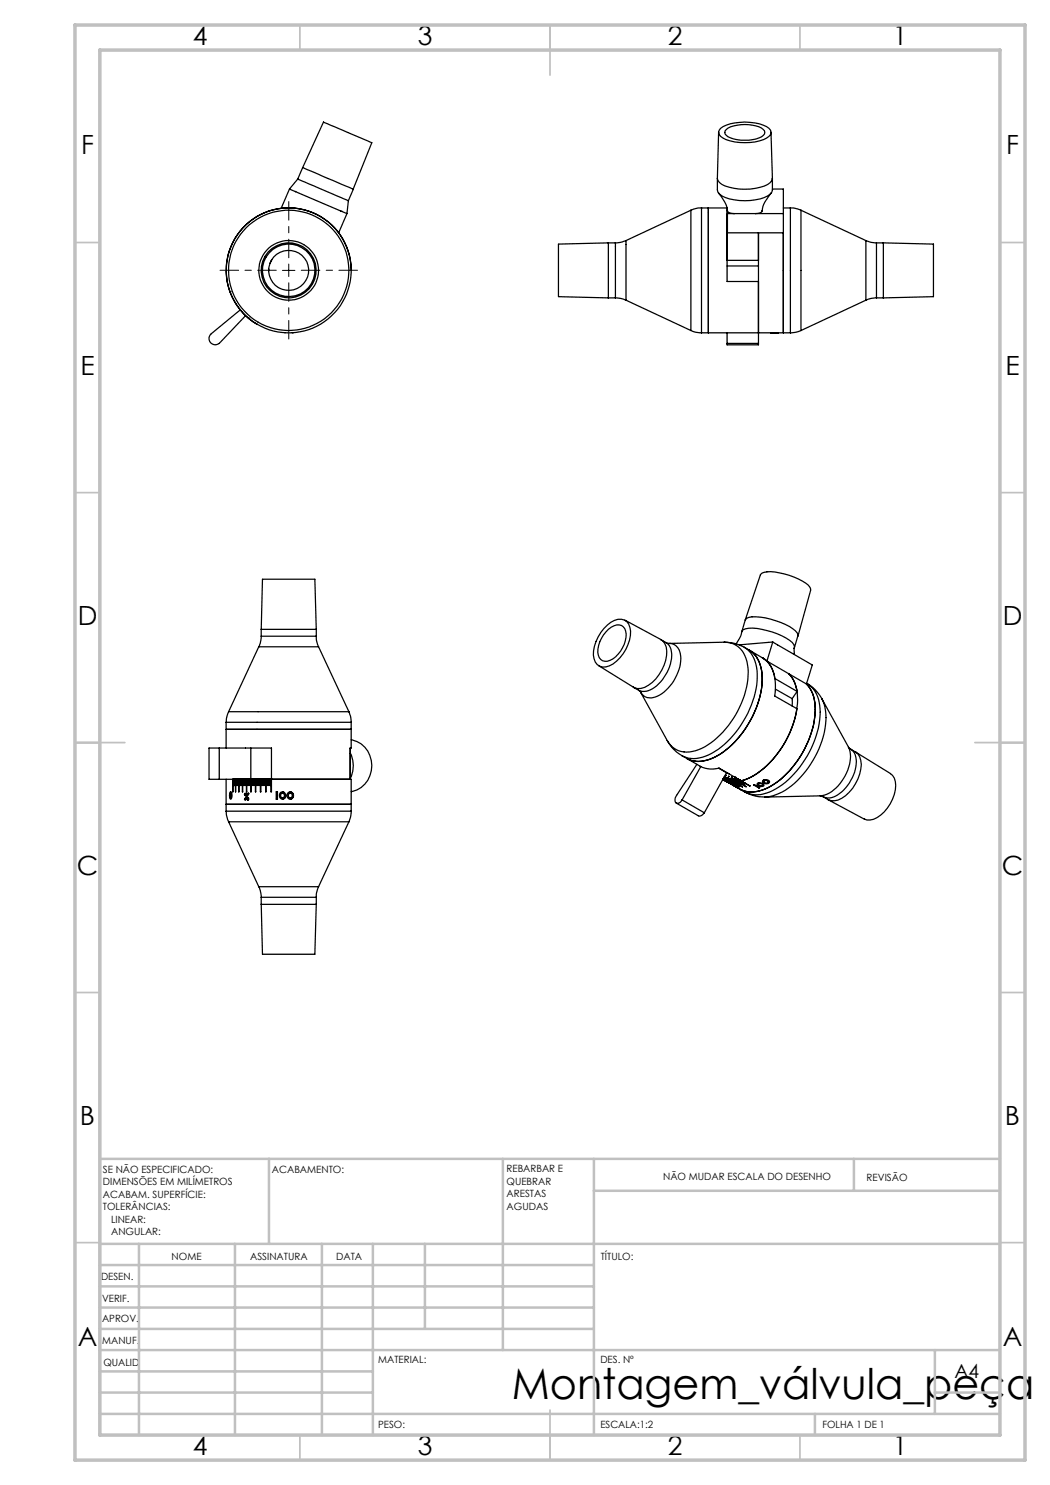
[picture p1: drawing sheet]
<svg xmlns="http://www.w3.org/2000/svg" width="210mm" height="297mm" viewBox="0 0 210 297" stroke-linecap="round" stroke-linejoin="round" font-family="sans-serif">
<path d="M55.3 54.1h-11.3M57.8 51.6v-11.3M57.8 56.6v11.2M60.3 54.1h11.2" fill="none" stroke="#000" stroke-width=".2" stroke-dasharray="15.2 1.3 1.3 1.3" stroke-dashoffset="11.5"/>
<path d="M56.5 54.1h2.5M57.7 52.8v2.5" fill="none" stroke="#000" stroke-width=".2"/>
<g fill="none" stroke="#c0c0c0" stroke-width=".35">
<path d="M60 5v5M110 5v10M160 5v5M15 48.5h5M200 48.5h5M15 98.5h5M200 98.5h5M15 148.5h10M195 148.5h10M15 198.5h5M200 198.5h5M15 248.5h5"/>
<path d="M200 248.5h5M60 287v5M110 282v10M160 287v5"/>
</g>
<g fill="none" stroke="#c0c0c0" stroke-width=".5">
<path d="M53.8 231.8v17M100.6 231.8v38.2M118.8 231.8v55.2M118.8 238.2h81.2M170.8 231.8v6.4M200 231.8h-180v55.2M20 248.8h180M20 257.3h98.8M20 253h98.8M27.8 248.8v38.2M47 248.8v38.2M64.4 248.8v38.2"/>
<path d="M74.6 248.8v38.2M85 248.8v17M20 265.8h98.8M20 261.5h98.8M20 278.5h54.6M20 274.3h54.6M20 270h180M187 278.5h13M187 270v12.8M20 282.8h180M163 282.8v4.2"/>
</g>
<path d="M15 5h190v287h-190zM20 10h180v277h-180z" fill="none" stroke="#c0c0c0" stroke-width=".7"/>
<g fill="none" stroke="#000" stroke-width=".25">
<path d="M57.9 37.8l11.5 4.9M57.9 37.8l-1.7 3.9M59 38.3h.1M59.5 35.8l-1.6 2M59.5 35.8l10.2 4.3M60.5 33.5l10.2 4.3M60.5 33.5l4.2-9.1 8.9 3.8 .8 .3-3.8 9.3M60.5 33.5l-1 2.3M70.7 37.8l-1 2.3M143.5 35.7v2.3a2.12 2.12 0 0 0 1.6 1.5 11.8 11.8 0 0 0 8.4-.3l.9-.8 .1-2.7M143.7 38.6a6.6 6.6 0 0 1 1.8 3.5v4.5h11.2M143.7 26.5l-.2 9.2a1.78 1.78 0 0 0 1.6 1.5 11.8 11.8 0 0 0 8.4-.3 1.29 1.29 0 0 0 .9-1.2"/>
<path d="M144.1 25.7a10 10 0 0 1 7.8-.9 3.6 3.6 0 0 1 2.2 1.3 1.19 1.19 0 0 1-.8 1.5 10.8 10.8 0 0 1-8.7 0 1.16 1.16 0 0 1-.5-1.9zM145.3 25.9a7.4 7.4 0 0 1 5.9-.7 2.09 2.09 0 0 1 1.8 1.3 2.47 2.47 0 0 1-2.5 1.4 7.2 7.2 0 0 1-5.2-.8 .73 .73 0 0 1 0-1.2zM154.2 26.5l.3 9.2M154.2 38.6a6.9 6.9 0 0 0-1.9 3.8l-.3 .2-.9 .1M154.5 37.8h2.2v8.8M46 58.3h.1M53.8 53.8v.4M54.4 52l-.4 .7M68.2 42.3h.1M69.4 42.7l-1.7 3.9M69.7 40.1l-.3 2.6M70.2 54.1a12.5 12.5 0 0 0-18.7-10.9 12.5 12.5 0 0 0-.1 21.7"/>
<path d="M111.7 48.9v10.4M111.7 59.3l10 .3M121.6 59.6h1.5M121.6 48.6h1.5M121.7 48.6v10.9M121.7 48.6l-10 .2M123.1 59.6l1 .1 1.1 .3M123.1 48.6v11M125.2 48.1l-1.1 .4-1 .1M125.2 48.1v11.9M138.2 42v24.1M138.2 42l-13 6.1"/>
<path d="M140.3 41.6h-.8l-1.3 .4M140.3 41.6h5.1v14.7h6.3v10.3M140.3 41.6v25M141.7 41.6v25zM145.4 53.2h6.3M145.4 41.7h.1M145.5 43l-.1 9.1h6.3v-5.5v20M145.5 42.2a1.32 1.32 0 0 0 1.4 .5M145.5 42.7h11.2M156.7 46.6v20zM156.7 41.6h1.4M158.1 41.6h.8l1.3 .4"/>
<path d="M158.1 41.6v25M160.2 42v24.1M160.2 42l13 6.1M173.2 48.1l1 .4 1.1 .1M173.2 48.1v11.9M175.3 59.6l-1.1 .1-1 .3M175.3 48.6v11M175.3 59.6h1.4M175.3 48.6h1.4M176.7 48.6l10 .2v10.5l-10 .3zM48 62l-5.7 4.7a1.25 1.25 0 0 0-.2 1.8 1.25 1.25 0 0 0 1.8 .2l5.2-5.6M49.7 63.6h.1"/>
<path d="M49.7 63.7h.1M56.9 66.5h.1M58.5 66.6h.1M125.2 60l13 6.1M138.2 66.1l1 .4 1.1 .1M140.3 66.6h14M145.4 68.7v.3h6.3v-.3M145.4 68.7h6.3M145.4 66.6v2.1M151.7 66.6v2.1M154.4 66.6h1zM154.4 66.6h-.2h1.5h-.3"/>
<path d="M155.6 66.6h2.5M160.2 66.1l-1.1 .4-1 .1M173.2 60l-13 6.1M162.1 118a1.46 1.46 0 0 0-.9-1.3 14.2 14.2 0 0 0-7.8-2.3 1.32 1.32 0 0 0-1.3 .6l-3.7 11.3M162.1 118l-2.5 9.2M51.8 129.4h11.9M51.8 129.4l-6.1 12.9M52.2 127.2l-.1 1.4-.3 .8M52.2 125.9h11M52.2 125.9l.3-10.1h10.5l.3 11.4M52.2 127.2h11.1M52.2 125.8v1.4"/>
<path d="M63.3 127.2v.9l.4 1.3M63.7 129.4l6.1 12.9M119.7 133.1l8 4.9M120.8 125.7a3.8 3.8 0 0 1 4-1.7 3.3 3.3 0 0 1 1.1 4 7.5 7.5 0 0 1-4.7 5.4 2.16 2.16 0 0 1-2.5-2.4 8.3 8.3 0 0 1 2.1-5.3zM121.7 125.9a2.2 2.2 0 0 1 2.9-.6 3.3 3.3 0 0 1 .2 3.6 4.7 4.7 0 0 1-3.8 3.4 1.88 1.88 0 0 1-1.4-2.5 6.8 6.8 0 0 1 2.1-3.9zM125 124l7.2 3.9M127.7 138l.4 .4M128.1 138.5l5.4 9.6M132.2 127.9a2.84 2.84 0 0 1 1.1 3.2 8.6 8.6 0 0 1-4.4 6.4 2.19 2.19 0 0 1-2.2-.1M132.2 127.9l1 .6M133.2 128.5l.6 .2M133.2 128.5a3.3 3.3 0 0 1 1 3.8 7.9 7.9 0 0 1-4.9 6h-.8l-.8-.3"/>
<path d="M133.8 128.7a2.41 2.41 0 0 1 2.3 2.5 8.7 8.7 0 0 1-5.1 8.2 2.24 2.24 0 0 1-2.9-.9M144.8 128.4a8 8 0 0 1 4.1 1.1M144.8 128.4a4.5 4.5 0 0 1 4.6 4 15.6 15.6 0 0 1-2.7 11.3 14.3 14.3 0 0 1-8.2 6.6 4.4 4.4 0 0 1-5-2.2M144.8 128.4l-11 .3M148.3 126.4l-.3 1.1-.8 1.3M148.4 126.4a1.15 1.15 0 0 1 1.3-.7 14.3 14.3 0 0 1 8.7 2.8l.5 .8-.1 .4M148.9 129.5a6.4 6.4 0 0 1 2.5 6 19.6 19.6 0 0 1-9.1 15.2 6.1 6.1 0 0 1-5.9 .4M148.9 129.5l1 .5M149.1 124a1.19 1.19 0 0 1 1.3-.6 14.9 14.9 0 0 1 8.7 2.8l.5 .8-.7 2.5M149.9 130a6.5 6.5 0 0 1 2.5 6.2 19.6 19.6 0 0 1-9.2 15.1 6 6 0 0 1-5.8 .4M149.9 130a6.4 6.4 0 0 1 2.5 6.1 19.6 19.6 0 0 1-9.1 15.1 6.1 6.1 0 0 1-5.9 .5M149.9 130l2.6 1.6"/>
<path d="M152.5 131.6a5.4 5.4 0 0 1 2.5 4.1l4.4 2.6M152.5 131.6a6.4 6.4 0 0 1 2.6 6.1l-.2 1.5 4.5 2.5a19.7 19.7 0 0 1-9.3 13.8l-1.9 .7a15.5 15.5 0 0 0 8.5-7.2 16.8 16.8 0 0 0 2.6-11.1l-.5-1.8-1-1.3M152.5 131.6l.9 .6M153.4 132.2l4.4 2.6M154.6 128.4l7.9 4.6-1.2 3.8M154.6 128.4l-1.2 3.8M154.6 128.4l-6.8 .6M155.1 137.8l3.3 1.9M157.8 134.8l.8 1.1 .8 2.4M157.8 134.8l3.5 2M158.4 139.7v1.5M158.8 129.7l.1 1.2"/>
<path d="M159.4 138.3l-1 1.4M161.3 136.8a8.3 8.3 0 0 1 1.5 7.4 19.4 19.4 0 0 1-9.2 13.3 6.1 6.1 0 0 1-5.6 .3M161.3 136.8a8.3 8.3 0 0 1 1.5 7.4 19.9 19.9 0 0 1-8.7 13.1 6.4 6.4 0 0 1-6.1 .5M161.3 136.7h.1M161.4 136.7a6.2 6.2 0 0 1 2.6 5.7 19.3 19.3 0 0 1-9.4 15.7 6 6 0 0 1-5.7 .3M161.5 136.7l1.5 1.2 1.4 1.8M164.4 139.7a11.3 11.3 0 0 1-.3 9.2 17.8 17.8 0 0 1-8.3 9.8l-1.2 .5-1.6 .2M164.4 139.7l5.3 9.7a7.1 7.1 0 0 1-1.4 6.8 6 6 0 0 1-4.3 3M43.9 149.6h-2.1v6.3h2.1M43.9 149.6h10.4v8.8h-.1v-2.5M43.9 149.6v6.3M43.9 155.9h5.7"/>
<path d="M45.2 145.9h25zM45.2 144.5h25M45.2 144.5v5.1M45.2 155.9v6.3M45.7 142.3l-.4 1.3-.1 .9M45.7 142.3h24.1M46 158.5l.1-.1a.9 .9 0 0 1 .1 1.4 1.28 1.28 0 0 1-.2-1.3zM46.1 158.6a.68 .68 0 0 1 0 1zM46.1 158.6h.2M46.1 159.6h.2M46.5 155.9v2.5l.1-2.5M46.6 157.1h.1"/>
<path d="M46.6 155.9v1.2M46.7 157.1h.1M46.7 155.9v1.2M46.8 155.9v1.2M46.8 157.1h.1M46.8 155.9l.1 1.2M46.9 155.9v1.2M46.9 157.1h.1M47 155.9v1.2v-1.2M47 157.1h.1M47 155.9v1.2M47.1 157.1h.1"/>
<path d="M47.1 155.9v2.5l.1-2.5M47.2 155.9v1.2M47.2 157.1h.1M47.3 155.9v1.2M47.3 155.9l.1 1.2M47.4 155.9v1.2M47.4 157.1h.1M47.5 155.9v1.2M47.6 155.9l-.1 1.2M47.6 157.1h.1M47.6 155.9v1.2M47.7 157.1h.1"/>
<path d="M47.7 155.9v1.2M47.7 155.9v2.5l.1-2.5M47.8 157.1h.1M47.8 155.9v1.2M47.9 157.1h.1M47.9 155.9v1.2M47.9 155.9l.1 1.2M48 155.9v1.2M48.1 157.1h.1M48.1 155.9v1.2M48.2 155.9v1.2M48.3 155.9l-.1 1.2"/>
<path d="M48.3 155.9v1.2M48.4 155.9v1.2M48.4 157.1h.1M48.4 155.9l.1 2.5v-2.5M48.6 157.1h.1M48.6 155.9v1.2M48.6 155.9l.1 1.2M48.7 155.9v1.2M48.8 155.9l-.1 1.2M48.8 157.1h.1M48.8 155.9v1.2M48.9 155.9v1.2v-1.2"/>
<path d="M48.9 159.8h.2M48.9 157.1h.1M48.9 155.9v1.2M49 155.9v1.2M49.1 157.1v-1.2l.1 1.2M49.1 158.7h.1M49.1 159h.1M49.2 155.9h.1M49.2 155.9v1.2M49.4 155.9v2.5l-.1-2.5-.1 1.2M49.4 157.1h.1M49.4 155.9v1.2"/>
<path d="M49.4 155.9l.1 1.2v-1.2M49.5 157.1h.1M49.5 159.6l.2 .1-.1 .2zM49.5 155.9v1.2M49.6 155.9v1.2v-1.2M49.6 159.6h.1M49.6 159.9h.1M49.6 155.9h.1M49.6 158.6l.2 .1-.8 1.3-.1-.2zM49.7 155.9v1.2l.1-1.2M49.7 155.9h.7M49.8 157.1h.1"/>
<path d="M49.8 155.9v1.2M49.8 155.9l.1 1.2M49.9 155.9h.1M49.9 155.9v1.2M49.9 157.1h.1M50 155.9h.1M50 155.9v1.2M50 157.1l.1-1.2v1.2M50.1 155.9h.1M50.2 149.6l-.1 8.8h.1l.1-2.5M50.2 155.9h.1M50.4 155.9v1.2l-.1-1.2v1.2"/>
<path d="M50.4 155.9h.1M50.4 155.9l.1 1.2M50.4 155.9h.4M50.5 155.9h.1M50.5 155.9v1.2M50.5 157.1l.1-1.2v1.2l.1-1.2v1.2M50.7 155.9h.1M50.7 155.9v1.2M50.8 155.9v1.2M50.8 155.9h.1M50.9 155.9v1.2v-1.2l.1 1.2v-1.2M50.9 155.9h.1"/>
<path d="M51 155.9h.1M51 155.9l.1 1.2M51 155.9h.2M51.1 155.9h.1M51.1 155.9v2.5l.1-2.5M51.2 155.9h.1M51.2 155.9v1.2l.1-1.2v1.2v-1.2M51.3 155.9h.1M51.4 155.9v1.2M51.4 155.9h.1M51.5 155.9v1.2M51.5 155.9h.1"/>
<path d="M51.6 157.1h.1M51.6 155.9h.2M51.6 155.9v1.2M51.6 155.9v1.2l.1-1.2 .1 1.2v-1.2M51.8 155.9h.1M51.9 155.9v1.2v-1.2M51.9 155.9h.1M51.9 157.1h.1M51.9 155.9v1.2M52 155.9h.1M52 157.1h.1M52 155.9l.1 2.5h.1v-2.5"/>
<path d="M52 155.9h.2M52.1 155.9h.1M52.2 155.9h.1M52.2 155.9v1.2M52.3 155.9v1.2l.1-1.2v1.2l.1-1.2v1.2v-1.2M52.3 155.9h.2M52.5 155.9h.1M52.6 155.9v1.2M52.6 155.9h.2M52.6 155.9h.1M52.8 155.9l-.1 1.2M52.8 157.1h.1"/>
<path d="M52.8 155.9v1.2M52.8 155.9h.1M52.9 157.1h.1M52.9 155.9h.3M52.9 155.9v1.2M52.9 155.9l.1 1.2v-1.2l.1 1.2M53.1 155.9h.1M53.1 155.9v2.5l.1-2.5M53.2 155.9h.1M53.3 155.9v1.2v-1.2v1.2l.1-1.2v1.2l.1-1.2 .1 1.2v-1.2M53.3 155.9h.3M53.6 155.9h.1"/>
<path d="M53.7 155.9v1.2v-1.2M53.7 155.9h.1M53.8 155.9v1.2v-1.2v1.2l.1-1.2M53.8 155.9h.2M53.9 157.1h.1M53.9 155.9v1.2M54 155.9h.1M54 155.9v1.2l.1-1.2M54.1 155.9h.1M54.2 155.9v1.2M54.2 155.9h.1M54.3 155.9h15.9v6.3"/>
<path d="M55.2 158.4h.3v1.4h-.3zM56 158.6a.68 .68 0 0 1 1 0 .68 .68 0 0 1 0 1 .68 .68 0 0 1-.9 0 .9 .9 0 0 1-.1-1zM56.3 158.7a.43 .43 0 0 1 .6 .4 .43 .43 0 0 1-.7 .4l-.1-.4zM56.4 159.6l.3 .2M56.5 158.6h.4M56.7 158.4l-.3 .2M57 159.6h-.5M57.8 159.5l.4 .3M58.1 158.6h.2a.52 .52 0 0 1 .4 .5 .52 .52 0 0 1-.4 .5h-.2M58.2 158.4l-.4 .3M69.8 142.3l.3 1.1 .1 1.1M70.1 150.6a5.5 5.5 0 0 1 0 5"/>
<path d="M70.2 148a5.3 5.3 0 0 1 4.2 5.1 5.3 5.3 0 0 1-4.2 5.2M70.2 144.5v5.1h-.2v6.3h-15.7M133.5 148.1l1.3 1.8 1.6 1.2M136.4 151.1l1 .6M136.4 160l4.5 2.6M137.4 151.7l2.6 1.5 1 .4 1 .2 1.8-.2 6.1 3.6M139.4 152.9l-4.1 6.2a.97 .97 0 0 0 .1 1.6l.7-.3 .3-.4M140.2 153.3l-3.8 6.7M143.7 153.6l1.6 .9M144.6 155.9l3.4 1.9M144.6 155.9l.8 .4M144.6 155.9l1.1 .6"/>
<path d="M144.6 155.9l1.9 1M144.6 155.9l.7 .4M144.6 155.9l1 .5M144.6 155.9h.1M144.7 155.9h.1M144.7 155.9l.5-.9-.5 .9M144.7 155.9l1.8 1M144.7 155.9l.1 .1M144.9 156h.1M144.9 156l1.1 .6M144.9 156l.2-.4-.2 .4M144.9 156l1 .6"/>
<path d="M144.9 155.5l-.3 .4M144.9 155.5h.1M145 155.5l-.1-.1-.3 .5M145 155.5h.1M145 155.5l-.2 .5M145 156.1h.1M145.1 155.5l-.3 .5M145.1 155.5v.1M145.1 156.1h.1M145.2 156.1l1 .6M145.2 155.6h.1M145.2 155.6l-.3 .4"/>
<path d="M145.2 155.6l-.2 .4zM145.2 156.1h.1M145.2 156.1l1.1 .6M145.2 156.1l.9 .5M145.3 155.6l-.2 .5M145.3 154.5l.5 .3M145.3 156.2h.1M145.3 156.2l1.8 1M145.3 154.5l-4.4 8.1M145.3 156.2l.2-.5h.2l-.2 .5M145.3 156.3h.1M145.3 155.6h.1"/>
<path d="M145.4 156.2h.1M145.4 156.3h.1M145.4 156.2l.9 .5M145.4 155.7h.1M145.4 155.7l-.2 .4M145.5 156.3v.1M145.5 155.7h.1M145.5 156.3h.1M145.5 156.2l1 .5M145.5 155.7l-.3 .4M145.5 156.2h.1M145.5 156.4h.1"/>
<path d="M145.5 155.7l-.2 .4M145.5 156.2l1 .6M145.6 156.4h.1M145.6 156.2l.9 .5M145.6 155.7l-.2 .5M145.6 155.7l-.1 .5M145.7 156.5h.1M145.7 156.2l1 .6M145.7 155.8l-.1 .4M145.7 156.3h.1M145.7 156.3l.9 .5M145.7 155.8l-.2 .4"/>
<path d="M145.7 155.3l-.3 .9M145.7 155.3l-.2 .4M145.7 155.3h.1M145.8 156.5h.1M145.8 156.3l1 .5M145.8 156.3l.9 .5M145.8 155.8h.1M145.8 155.8l-.2 .4M145.8 156.5v.1M145.8 156.3h.1M145.9 156.6h.1M145.9 155.8l-.2 .4"/>
<path d="M145.9 155.8h.1M145.9 155.8h.2l-.3 .5zM145.9 156.3l1 .5M146 156.6h.1M146 156.3h.1M146 156.3l1.7 1M146.1 156.6h.1M146.1 156.3l.8 .5M146.1 155.9l-.3 .4M146.1 155.9l-.2 .4M146.1 156.3h.1M146.1 155.9h.1"/>
<path d="M146.1 156.3l.9 .5M146.1 156.6v.1M146.1 155.9l-.1 .4M146.2 156.7h.1M146.2 156.3l.9 .5M146.2 155.9h.1M146.2 156.3h.1M146.3 156.7h.1M146.3 155.9h.1M146.3 155.9l-.2 .4M146.3 156.3h.1M146.3 156.3l.9 .5"/>
<path d="M146.3 156.3l1 .6M146.3 155.9l-.1 .4M146.3 155.4l-.3 .9M146.3 155.4l-.1 .5M146.3 155.4h.1M146.4 156.7h.1M146.4 155.9l-.2 .4M146.4 155.9h.1M146.4 156.3l1 .6M146.4 155.9l-.1 .4M146.5 156.7h.1M146.5 156.9l.4 .3z"/>
<path d="M146.5 156.9h.1M146.5 155.9l-.2 .4M146.5 156.8h.1M146.5 156.7v.1M146.6 156.8h.1M146.6 156.3l.9 .6M146.6 157l.2 .2zM146.6 155.9l-.2 .4M146.6 156.3l1 .6M146.6 155.9l-.1 .4M146.7 156.8h.1M146.7 156.3h.1"/>
<path d="M146.7 156.3l1.7 1.1M146.7 155.9h.1M146.7 155.9l-.2 .4M146.7 155.9l-.1 .4M146.8 156.8h.1M146.8 156.3l.9 .6M146.8 156.3h.1M146.8 156.3l1 .6M146.8 155.9h-.5l-.2 .4M146.8 155.9l-.1 .4M146.8 155.9l.1 .1M146.8 155.9h.1"/>
<path d="M146.9 156l-.1-.1-.2 .4M146.9 157.2l.6 .3zM146.9 156.8h.1M146.9 156.3h.1M146.9 156.3l.9 .6M146.9 155.9h.5l-.2 .4M146.9 156.3l.2-.4-.1 .4M146.9 155.9l-.1 .4M146.9 155.9h.1M147 155.9l-.2 .4M147 156.8h-.1M147 156.8h.1"/>
<path d="M147 156.3h.1M147 156.3l.9 .6M147 155.5h.1M147 155.5l-.3 .8M147 155.5l-.2 .4M147 155.9h.1M147 155.9l-.1 .4M147.1 156.8h.1M147.1 156.3h.1M147.1 156.3l.9 .6M147.1 156.3l1 .5M147.2 155.9h.1"/>
<path d="M147.2 156.8h.1M147.2 156.8v.1M147.2 156.3l1 .5M147.2 155.9l-.2 .4M147.3 156.9h.1M147.2 157.4h.1M147.3 156.3h.1M147.3 155.9l-.2 .4M147.3 155.9h.1M147.3 156.3l.9 .5M147.4 156.3h.1M147.4 156.3l.9 .5"/>
<path d="M147.4 156.9h.1M147.4 155.9l-.2 .4M147.4 155.9h.1M147.4 156.3l1.8 1M147.4 156.8v.1M147.4 155.9l-.1 .4M147.5 156.9h.1M147.5 156.3l1.7 1M147.5 157.5l.4 .2zM147.5 156.3h.1M147.5 155.9l-.1 .4M147.5 156.8v.1"/>
<path d="M147.5 155.9h.1M147.5 156.3l.9 .5M147.5 157.5l.3 .2zM147.6 156.3l.9 .5M147.6 155.8l-.1 .1M147.6 156.3h.1M147.6 155.8l-.1 .5M147.6 155.9h.1M147.6 156.3l.2-.4-.1 .4M147.6 155.9l-.1 .4M147.7 156.9h.1M147.7 156.3l.8 .5"/>
<path d="M147.7 156.3h.1M147.7 156.8v.1M147.7 156.3l1 .5M147.7 155.9l-.2 .4M147.7 155.9l-.1 .4M147.7 157.3h.1M147.8 156.9h.1M147.8 156.8v.1M147.8 156.3l.9 .5M147.8 155.9v.4M147.8 156.2v.1M147.8 156.2l1 .6"/>
<path d="M147.9 156.2h.1M147.9 156l-.1 .3M147.9 156.2l.9 .5M147.9 156l-.1 .2M147.9 156.8v.1M148 157.8l.9 .6M148 156l-.1 .2M148 156.8v.1M148 156.1v.1l.9 .5M148 156.2h.1M148 156.2l.9 .5M148.1 156.8h.1"/>
<path d="M148.1 156.1l-.1 .1M148.1 156.2l.9 .5M148.1 156.1v.1M148.2 156.1l-.1 .1M148.2 156.2l.8 .5M148.2 156.2h.1M148.2 156.2l1.7 1M148.2 156.8h.1M148.2 156.1v.1M148.4 156.8h.1M148.4 157.3v.1M148.6 156.8h-.1"/>
<path d="M148.6 156.8h.1M148.7 156.8h.1M148.7 156.7v.1M148.8 156.7h.1M148.9 156.7h.1M148.9 158.4l2.3 .8 1.8 .2M149 156.7h-.1M149 156.7h.1M149.2 157.3h.1M150 157.2h-.1M150.7 157l.2-.1 1 .6-.1 .1zM151.5 156.7a.72 .72 0 0 1 .8-.2 .72 .72 0 0 1 .4 .7 .96 .96 0 0 1-1.3-.4z"/>
<path d="M151.7 156.7a.51 .51 0 0 1 .8 .4h-.5l-.3-.2zM151.7 156.6v.2M151.8 157.4v.2M152.5 156.1a.81 .81 0 0 1 1.4 .4 .81 .81 0 0 1-1.4-.3zM152.6 156.8l-.1 .3M152.8 156.2a.45 .45 0 0 1 .5-.1 .45 .45 0 0 1 .3 .5 .5 .5 0 0 1-.8-.4zM152.8 156v.3M153.7 156.1l-.1 .4M164 159.2l.6 .1M164 159.2l-11 .2M165.6 159.9l7.3 3.9M169.7 149.4l.4 .4"/>
<path d="M170.1 149.8a3.1 3.1 0 0 1 1.1 3.5 8.1 8.1 0 0 1-4.9 6.2l-1.1 .1-.6-.3 1 .6M170.1 149.8l1 .6M171.1 150.4l7 4.3a3.6 3.6 0 0 1 .8 4.2 7 7 0 0 1-4.9 5.1h-.6l-.5-.2M171.2 150.4a3.8 3.8 0 0 1 .7 4.4 8.1 8.1 0 0 1-4.3 5.2l-.7 .2-1.2-.3M45.2 162.2l.1 .9 .4 1.3M45.2 160.9h25zM45.2 162.2h25M45.7 164.4h24.1M45.7 164.4l6.1 12.9M51.8 177.3l.3 .8 .1 1.4M51.8 177.3h11.9M52.2 179.5h11.1"/>
<path d="M52.2 179.5v1.4M63.3 179.5v1.4M63.7 177.3l-.4 1.3v.9M69.8 164.4l-6.1 12.9M70.2 162.2l-.1 1.1-.3 1.1M135.3 160.6l4.5 2.6 .5-.1 .6-.5M52.2 180.9h11.1M52.2 180.8l.3 10h10.5l.3-10"/>
<circle cx="57.7" cy="54.1" r="6"/>
<circle cx="57.7" cy="54.1" r="4"/>
<circle cx="57.7" cy="54.1" r="5.2"/>
<circle cx="57.7" cy="54.1" r="12"/>
<circle cx="57.7" cy="54.1" r="5.5"/>
<circle cx="57.7" cy="54.1" r="12.5"/>
<circle cx="49.1" cy="158.9" r=".13"/>
<circle cx="49.1" cy="158.9" r=".23"/>
<circle cx="49.6" cy="159.8" r=".22"/>
<circle cx="58.1" cy="159.1" r=".45"/>
<circle cx="58.1" cy="159.1" r=".72"/>
</g>
<text font-size="8.5" x="102.4" y="279.7">Montagem_válvula_peça</text>
<g font-size="5.3">
<text x="38.5" y="9">4</text>
<text x="83.5" y="9">3</text>
<text x="133.6" y="9">2</text>
<text x="178.6" y="9">1</text>
<text x="16.2" y="30.8">F</text>
<text x="201.2" y="30.8">F</text>
<text x="16.1" y="75">E</text>
<text x="201.1" y="75">E</text>
<text x="15.5" y="125">D</text>
<text x="200.5" y="125">D</text>
<text x="15.4" y="175">C</text>
<text x="200.4" y="175">C</text>
<text x="16" y="225">B</text>
<text x="201" y="225">B</text>
<text x="15.5" y="269.3">A</text>
<text x="200.5" y="269.3">A</text>
<text x="38.5" y="291">4</text>
<text x="83.5" y="291">3</text>
<text x="133.6" y="291">2</text>
<text x="178.6" y="291">1</text>
</g>
<text font-size="3.9" x="190.9" y="275.5">A4</text>
<g font-size="2">
<text x="20.6" y="234.6">SE NÃO ESPECIFICADO:</text>
<text x="20.6" y="237.1">DIMENSÕES EM MILÍMETROS</text>
<text x="20.6" y="239.6">ACABAM. SUPERFÍCIE:</text>
<text x="54.4" y="234.6">ACABAMENTO:</text>
<text x="101.3" y="234.5">REBARBAR E</text>
<text x="101.3" y="237">QUEBRAR</text>
<text x="101.3" y="239.5">ARESTAS</text>
<text x="132.6" y="236">NÃO MUDAR ESCALA DO DESENHO</text>
<text x="173.3" y="236.2">REVISÃO</text>
<text x="20.6" y="242.1">TOLERÂNCIAS:</text>
<text x="22.2" y="244.6">LINEAR:</text>
<text x="101.3" y="242">AGUDAS</text>
<text x="22.2" y="247.1">ANGULAR:</text>
<text x="34.3" y="252">NOME</text>
<text x="50" y="251.9">ASSINATURA</text>
<text x="67.2" y="251.9">DATA</text>
<text x="120.2" y="251.9">TÍTULO:</text>
<text x="20.2" y="256.1">DESEN.</text>
<text x="20.4" y="260.3">VERIF.</text>
<text x="20.4" y="264.4">APROV.</text>
<text x="20.5" y="268.8">MANUF.</text>
<text x="20.7" y="273.1">QUALID</text>
<text x="75.7" y="272.5">MATERIAL:</text>
<text x="120.1" y="272.5">DES. Nº</text>
<text x="75.6" y="285.5">PESO:</text>
<text x="120.1" y="285.6">ESCALA:1:2</text>
<text x="164.5" y="285.6">FOLHA 1 DE 1</text>
</g>
</svg>
